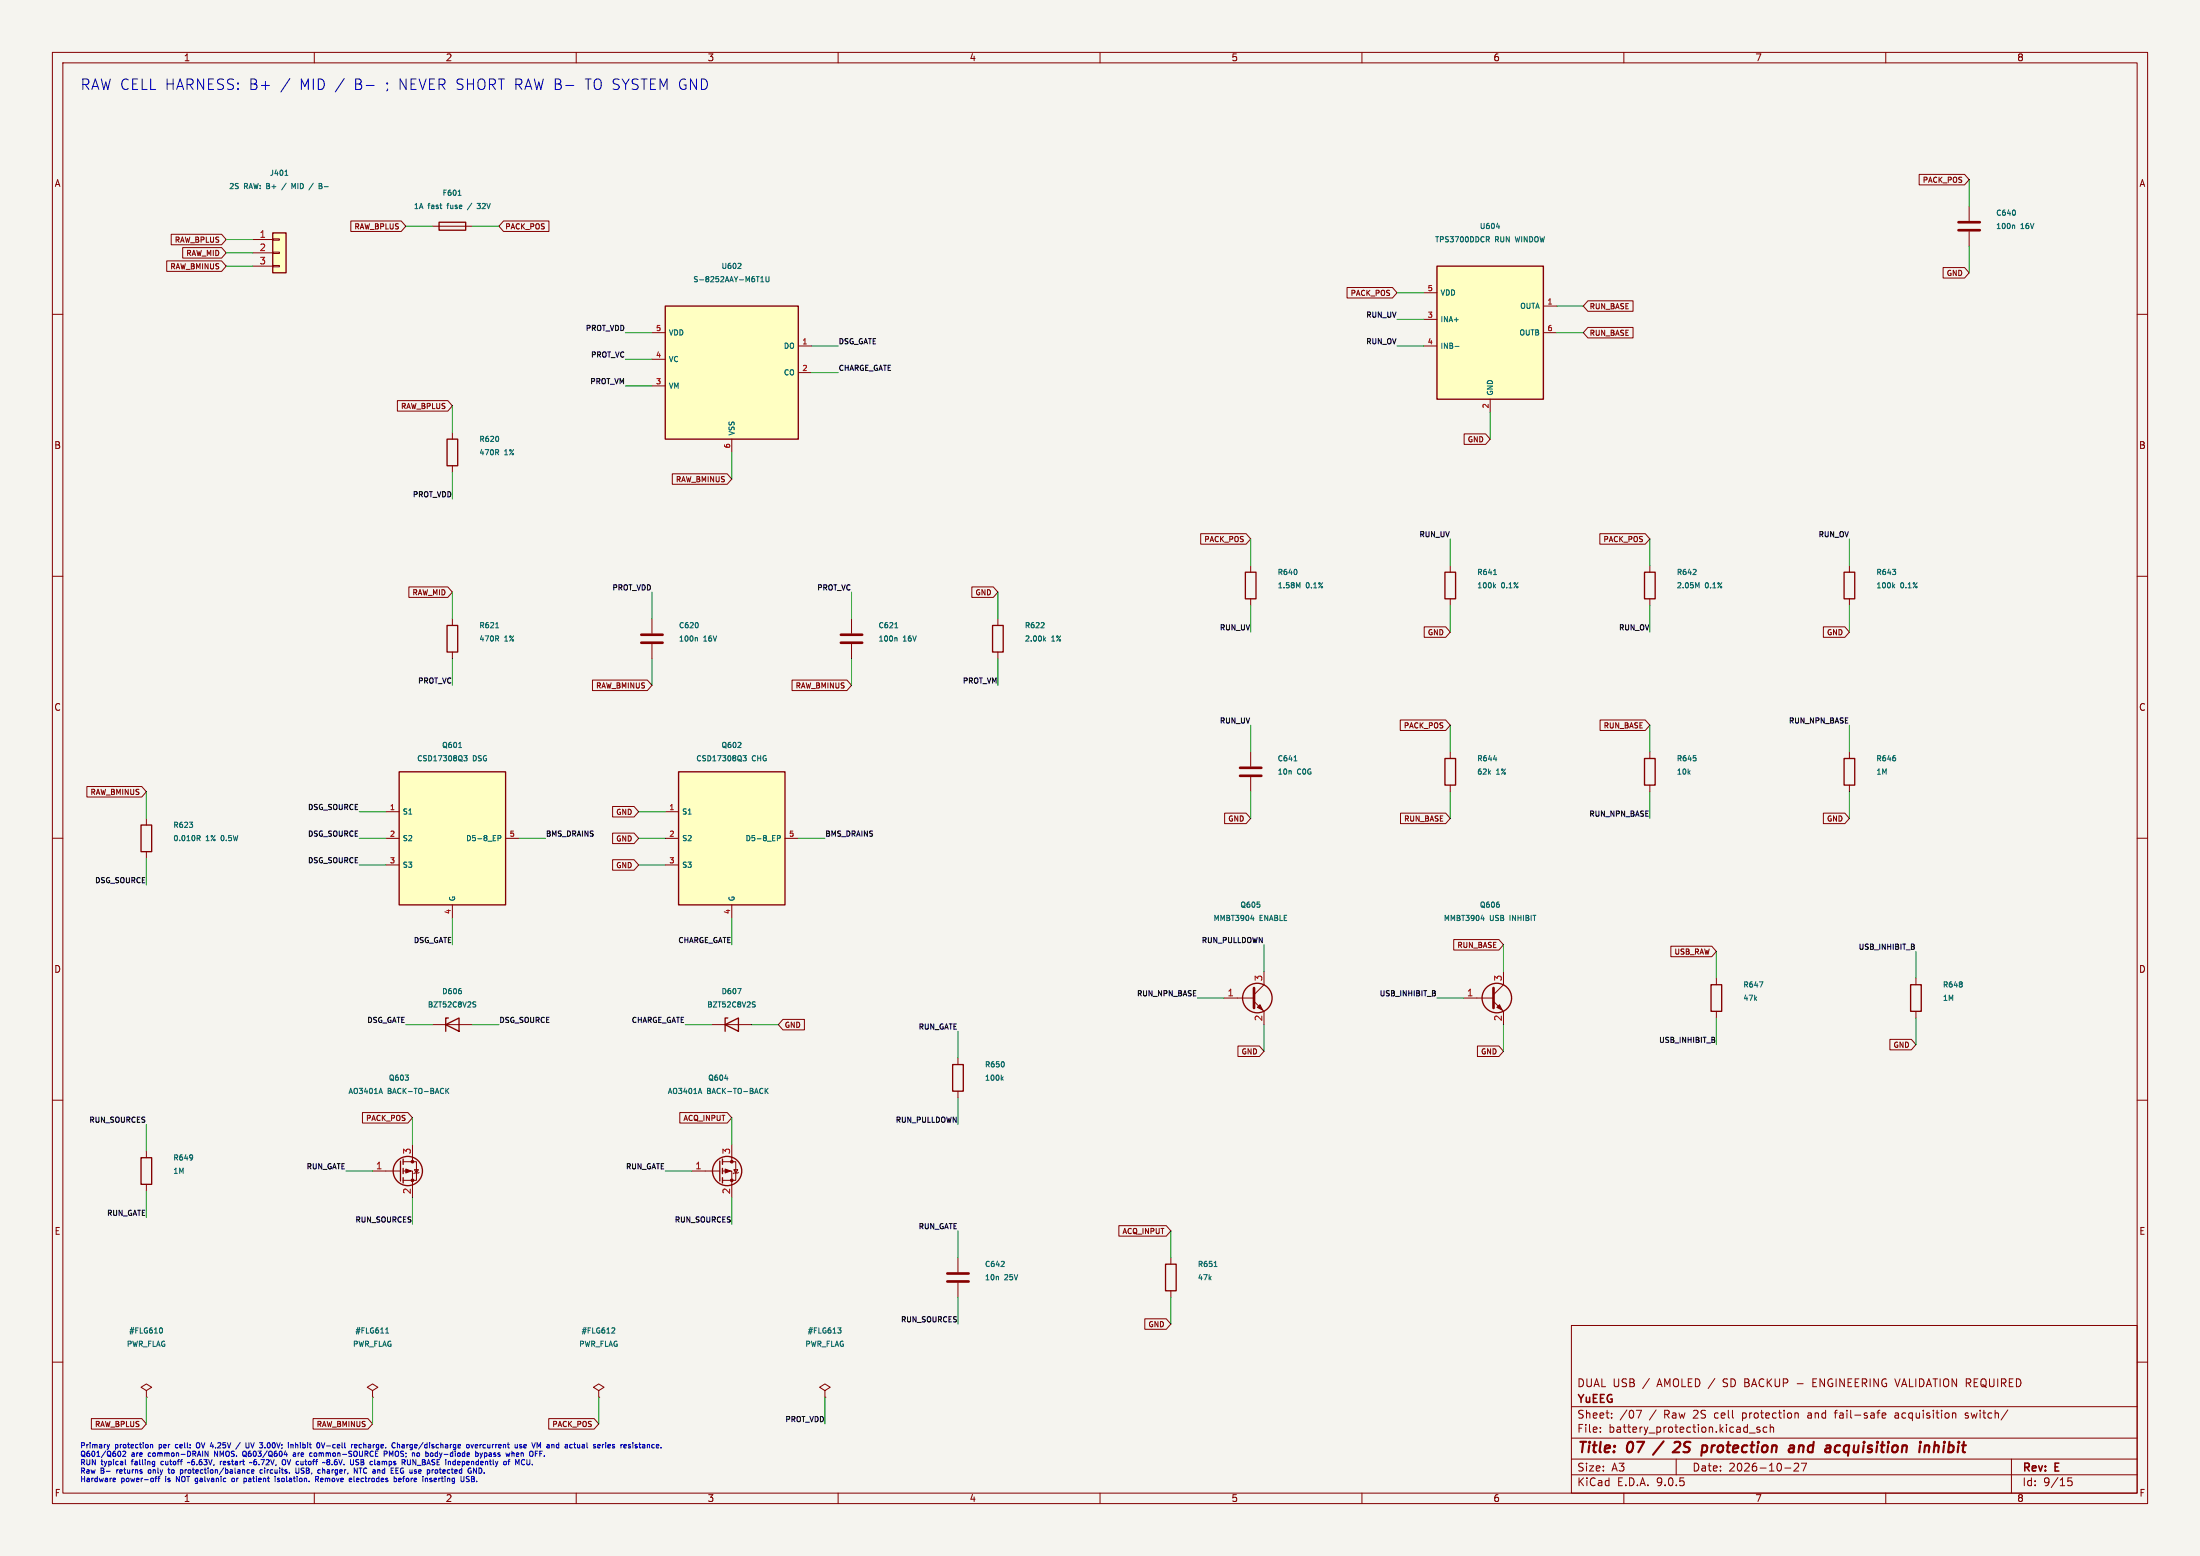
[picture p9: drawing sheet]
<svg xmlns="http://www.w3.org/2000/svg" width="420mm" height="297mm" viewBox="0 0 420 297" stroke-linecap="round" stroke-linejoin="round" font-family="sans-serif">
<path d="M0 0h420v297h-420z" fill="#f5f4ef" stroke="#f5f4ef" stroke-width=".19"/>
<g fill="none" stroke="#840000" stroke-width=".19">
<path d="M10 10h400v277h-400zM12 12h396v273h-396zM60 10v2M110 10v2M160 10v2M210 10v2M260 10v2M310 10v2M360 10v2M82.5 43.2h7.7M10 60h2M408 60h2"/>
<path d="M10 110h2M162.6 118.1v2.8M315 108v1.2M315 114.3v1.3M408 110h2M162.6 122.9v2.8M10 160h2M276.9 143.5v1.3M276.9 149.9v1.2M408 160h2M365.8 186.7v1.3M365.8 193v1.3"/>
<path d="M10 210h2M408 210h2M182.9 240v2.8M182.9 244.9v2.7M223.5 240v1.3M223.5 246.4v1.2M300 253h108v32h-108zM10 260h2M71.1 265.4l1-.6-1-.6-1 .6 1 .6v1.3M71.1 266.7h.1M114.3 265.4l1-.6-1-.6-1 .6 1 .6v1.3M114.3 266.7h.1"/>
<path d="M300 278.5h108M300 274.5h108M300 268.5h108M305.5 273.2v.2M305.5 272.5v.1M307.7 270.5v.2M307.7 269.8v.1M312.4 269.2h1l-.7 1.5M320 278.5v3M333.9 273.5h1.2M335.9 272.5l-.3-.1-.2 .2v.2l.5 .2v.3h-.5M337.3 272.5l-.4-.1-.3 .3 .1 .6h.6"/>
<path d="M337.9 272.5l.3-.1 .3 .1 .1 .9M337.9 271.9v1.5M342.5 279.4l.6-.1 .2 .1 .1 .3-1 1.1h1M342.9 269.7h.2l.2 .2v.8M343.1 264.1h1.1M343.9 279.3h1l-.7 1.5M345.2 270.2v.4M346.1 263.9h.5M346.8 263.2h-.7v1.5h.7M350.2 269.7h.5M350.6 269.2l-.2 .2v1.3M359.3 270.2l.7-.2-.1-.2-.4-.1-.2 .2 .1 .7h.5"/>
<path d="M362.2 269.7l-.4 .1M362.3 270.1h-.4a.29 .29 0 0 0-.2 .3 .29 .29 0 0 0 .2 .3h.4M373.2 269.7l.2 .2v.8M375.2 270.6h.5M375.7 269.8l-.3-.1-.2 .2v.2l.5 .2M384 278.5v6.5M408 260h2M60 285v2M110 285v2M160 285v2M210 285v2M260 285v2"/>
<path d="M300 281.5h108M310 285v2M340.7 280.2h1.2M360 285v2M395.5 282.1h-.7l-.1 .7 .2-.1h.5l.2 .2-.1 .5-.2 .2-.6-.2"/>
</g>
<g fill="none" stroke="#840000" stroke-width=".4">
<path d="M317.6 275.1l-2 2.6M320.4 275.2h-.4l-.3 .2M320.6 276.1l-1.3 1.1h1.3M325.6 275.9l.3 .4v.5l-.3 .3M341.9 275.9h.4l.2 .3-.1 1M342.4 277.1l-.7 .1M342.5 276.3l-.7 .1M343.5 275.9l-.2 1.3M344.1 275.9l-.6 .2M350.7 275.9l.6 .1M351.2 277.1l-.2 .1M368.3 276l-.1 1.2"/>
<path d="M369.3 276.1a.49 .49 0 0 1 .8 .1l-.1 1M369.4 275.2l-.3 2"/>
</g>
<g fill="none" stroke="#006464" stroke-width=".19">
<path d="M87.5 37.3h.5M90.1 38.8l-.9 1.3M91.1 38.8h.6l-.3 .4h.1M91.1 39.7l.4 .1M170.8 119.8h.6M323.2 109.7h.6M323.7 108.8v.3M324 111.9l.4-.7v1M171 121.7l.3 .2v.5M285.1 144.9h.6M374.5 187.5v.2M374.5 187.9v.4"/>
<path d="M73.6 254.5h.6M73.7 253.7l.2-.2v1M116.9 253.5h.4l.1 .2-.6 .8h.6M191.1 241.8h.6M191.7 240.8v.4M231.8 241.8h.6"/>
</g>
<path d="M160.5 121.2h4.1M160.5 122.7h4.1M180.8 243.1h4.1M180.8 244.6h4.1" fill="none" stroke="#840000" stroke-width=".51"/>
<path d="M83.8 42.4h5.1v1.5h-5.1zM313.9 109.2h2.1v5.1h-2.1zM275.8 144.8h2.1v5.1h-2.1zM364.7 188h2.1v5h-2.1zM222.5 241.3h2v5.1h-2z" fill="none" stroke="#840000" stroke-width=".25"/>
<path d="M52.1 44.5h2.5v7.6h-2.5z" fill="#ffffc2"/>
<path d="M52.1 44.5h2.5v7.6h-2.5z" fill="none" stroke="#840000" stroke-width=".25"/>
<path d="M48.3 45.7h3.8M48.3 48.3h3.8M48.3 50.8h3.8M52.1 45.6h1.2v.2h-1.2zM52.1 48.1h1.2v.3h-1.2zM52.1 50.7h1.2v.2h-1.2zM124.5 118.1v2.8M124.5 122.9v2.8" fill="none" stroke="#840000" stroke-width=".19"/>
<path d="M54.4 33.5h.6M54.6 32.6l.1-.1v1M54.6 35l-.8 1.3M56.1 35.7l-.4-.7v1M59.8 35l-.8 1.3M60.9 35l.5 .1v.2l-.2 .2M60.9 35.5h.3M61.2 35.5l.3 .2-.1 .2-.5 .1M61.9 35.6h.8M133.2 119v.6M132.9 121.7l.3 .2v.5" fill="none" stroke="#006464" stroke-width=".19"/>
<path d="M122.4 121.2h4.1M122.4 122.7h4.1" fill="none" stroke="#840000" stroke-width=".51"/>
<path d="M274.3 50.8h20.3v25.4h-20.3z" fill="#ffffc2"/>
<g fill="none" stroke="#840000" stroke-width=".25">
<path d="M274.3 50.8h20.3v25.4h-20.3zM189.5 119.4h2v5.1h-2zM237.7 109.2h2.1v5.1h-2.1zM275.8 109.2h2.1v5.1h-2.1zM352 109.2h2.1v5.1h-2.1zM313.9 144.8h2.1v5.1h-2.1zM138.4 195.6l2.6-1.3v2.6zM138.9 194.3h-.5v2.6M76.5 221.6v3.8M77 221.2v1M77 223v1M77 224.8v1"/>
<circle cx="77.9" cy="223.5" r="2.79"/>
</g>
<g fill="none" stroke="#840000" stroke-width=".19">
<path d="M271.8 55.9h2.5M294.6 58.4h2.6M271.8 61h2.5M271.8 66h2.5M284.5 76.2v2.5M294.6 63.5h2.6M190.5 118.1v1.3M238.8 108v1.2M238.8 114.3v1.3M276.9 108v1.2M276.9 114.3v1.3M353.1 108v1.2"/>
<path d="M353.1 114.3v1.3M190.5 124.5v1.2M315 143.5v1.3M315 149.9v1.2M135.9 195.6h7.6M78.7 218.4v3.3M71.1 223.5h5.4M77 221.7h2.5v3.6h-2.5M77 223.5h1.7v5.1M79.1 223.3h.8l-.4 .6zM80 223.8l-1 .2"/>
</g>
<g fill="none" stroke="#006464" stroke-width=".19">
<path d="M283.7 45.2h.4l.2 .2-.1 .3h-.5M284 45.7l.3 .5M285.7 43.3h.6M277.8 66.1h.7M198.7 119.8h.6M199.3 118.9v.4M247.5 108.9v.6M247.8 111.9l.4-.7v1M285.1 109.7h.6M285.2 111.8l.3 .4M285.5 111.5l-.4 .4M361.3 108.7h.6l-.3 .4"/>
<path d="M361.4 111.8l.3 .4M361.7 111.5l-.4 .4M361.8 109.2v.4M199.3 122l.3 .4M199.6 121.7l-.4 .4M323.7 144.7v.4M140.8 188.7h.7l-.4 1M143.8 191.7l.3 .1 .1 .2-.2 .2h-.3M143.8 191.2l.4 .1M72.4 208.4h.5M72.7 207.7l.3 1M85.1 207.7v1"/>
<path d="M85.2 208.2l.5 .5M85.7 207.7l-.6 .6"/>
</g>
<g fill="#840000" stroke="#840000" stroke-width=".19">
<path d="M77.5 223.1l1 .4-1 .4z"/>
<circle cx="78.7" cy="221.7" r=".25"/>
<circle cx="78.7" cy="225.3" r=".25"/>
</g>
<path d="M129.5 147.3h20.4v25.4h-20.4z" fill="#ffffc2"/>
<g fill="none" stroke="#840000" stroke-width=".25">
<path d="M26.9 157.5h2.1v5.1h-2.1zM129.5 147.3h20.4v25.4h-20.4zM85.1 195.6l2.5-1.3v2.6zM85.6 194.3h-.5v2.6"/>
<circle cx="240" cy="190.5" r="2.82"/>
</g>
<g fill="none" stroke="#840000" stroke-width=".19">
<path d="M27.9 156.2v1.3M127 154.9h2.5M238.8 143.5v2.8M238.8 148.3v2.8M27.9 162.6v1.2M127 160h2.5M127 165.1h2.5M139.7 172.7v2.6M149.9 160h2.5M82.5 195.6h7.7M233.7 190.5h5.7M239.4 191.1l1.9 1.9v2.6"/>
<path d="M241.3 185.4v2.6l-1.9 1.9M157.5 265.4l1-.6-1-.6-1 .6 1 .6v1.3M157.5 266.7h.1"/>
</g>
<g fill="none" stroke="#006464" stroke-width=".19">
<path d="M36.2 156.9h.6l-.4 .4M36.7 157.4v.4M37.6 159.5h.4l.2 .2-.1 .3h-.5M37.9 160l.3 .5M140.8 142.7h.7M141.4 141.8v.3M141.8 144.2h.7l-.4 .4 .3 .1v.4l-.5 .1M148.4 160h.5v-.4l-.5-.1v1M247 145.2h.6M238.8 175.4h.6M239.3 175v.7M240.5 172.7v.4"/>
<path d="M88.1 189.2v.4M90.5 191.7l.2 .1 .1 .2-.2 .2h-.2M90.5 191.2l.3 .1M159.9 253.5h.7l-.4 .3 .3 .1 .1 .4-.2 .2h-.3"/>
</g>
<path d="M236.7 146.6h4.1M236.7 148.1h4.1M239.4 188.6v3.8" fill="none" stroke="#840000" stroke-width=".51"/>
<path d="M240 192.3l.5-.5 .5 1z" fill="#840000" stroke="#840000" stroke-width=".19"/>
<path d="M127 58.4h25.4v25.4h-25.4z" fill="#ffffc2"/>
<path d="M127 58.4h25.4v25.4h-25.4z" fill="none" stroke="#840000" stroke-width=".25"/>
<path d="M124.5 63.5h2.5M124.5 68.6h2.5M124.5 73.7h2.5M152.4 66h2.5M152.4 71.1h2.5M139.7 83.8v2.6M27.9 265.4l1.1-.6-1.1-.6-1 .6 1 .6v1.3M27.9 266.7h.1" fill="none" stroke="#840000" stroke-width=".19"/>
<path d="M141.4 50.3v.4l-.6 .6h.7M144.4 52.8h.5M145.2 53.8h.6M145.2 53.1l.3-.3v1M146.2 52.8v.8l.2 .2 .4-.2v-.8M30.8 253.5a.63 .63 0 0 1 0 1" fill="none" stroke="#006464" stroke-width=".19"/>
<path d="M76.2 147.3h20.3v25.4h-20.3z" fill="#ffffc2"/>
<g fill="none" stroke="#840000" stroke-width=".25">
<path d="M85.3 83.8h2.1v5.1h-2.1zM85.3 119.4h2.1v5.1h-2.1zM76.2 147.3h20.3v25.4h-20.3zM352 144.8h2.1v5.1h-2.1zM326.6 188h2.1v5h-2.1zM181.9 203.2h2v5.1h-2zM26.9 221h2.1v5.1h-2.1zM137.4 221.6v3.8M137.9 221.2v1M137.9 223v1M137.9 224.8v1"/>
<circle cx="285.7" cy="190.5" r="2.82"/>
<circle cx="138.8" cy="223.5" r="2.79"/>
</g>
<g fill="none" stroke="#840000" stroke-width=".19">
<path d="M366.4 33.3h8.6l.9 1-.9 1h-8.6zM375.9 39.4v2.8M31.8 49.8h10.5l.9 1-.9 1h-10.5zM32.7 44.7h9.6l.9 1-.9 1h-9.6zM34.9 47.3h7.4l.9 1-.9 1h-7.4zM67 42.2h9.6l.9 1-.9 1h-9.6zM96.1 42.2h8.7v2h-8.7l-.9-1zM257.2 54.9h8.6l.9 1-.9 1h-8.6zM303.1 57.4h8.7v2h-8.7l-.8-1zM370.9 51.1h4.1l.9 1-.9 1h-4.1zM375.9 44.2v2.8M75.9 76.5h9.6l.9 1-.9 1h-9.6z"/>
<path d="M303.1 62.5h8.7v2h-8.7l-.8-1zM86.4 82.6v1.2M86.4 88.9v1.3M128.3 90.4h10.5l.9 1-.9 1h-10.5zM279.5 82.8h4.1l.9 1-.9 1h-4.1zM78.1 112h7.4l.9 1-.9 1h-7.4zM86.4 118.1v1.3M185.5 112h4.1l.9 1-.9 1h-4.1zM229.2 101.9h8.7l.9 1-.9 1h-8.7zM271.9 119.6h4.1l.9 1.1-.9 1h-4.1zM305.4 101.9h8.7l.9 1-.9 1h-8.7zM348.1 119.6h4.1l.9 1.1-.9 1h-4.1z"/>
<path d="M86.4 124.5v1.2M113.1 129.8h10.5l.9 1-.9 1h-10.5zM151.2 129.8h10.5l.9 1-.9 1h-10.5zM267.3 137.4h8.7l.9 1-.9 1h-8.7zM305.5 137.4h8.6l.9 1-.9 1h-8.6zM16.6 150.1h10.5l.8 1-.8 1h-10.5zM73.7 154.9h2.5M116.9 159h4.1l.9 1-.9 1h-4.1zM116.9 153.9h4.1l.9 1-.9 1h-4.1zM233.8 155.2h4.1l.9 1-.9 1h-4.1zM267.4 155.2h8.6l.9 1-.9 1h-8.6zM348.1 155.2h4.1l.9 1-.9 1h-4.1z"/>
<path d="M353.1 143.5v1.3M353.1 149.9v1.2M73.7 160h2.5M73.7 165.1h2.5M86.4 172.7v2.6M96.5 160h2.6M116.9 164.1h4.1l.9 1-.9 1h-4.1zM277.5 179.3h8.6l.9 1-.9 1h-8.6zM149.5 194.6h4.1v2h-4.1l-.9-1zM236.3 199.7h4.1l.9 1-.9 1h-4.1zM279.4 190.5h5.7M282 199.7h4.1l.9 1-.9 1h-4.1z"/>
<path d="M285.1 191.1l1.9 1.9v2.6M287 185.4v2.6l-1.9 1.9M319 180.6h7.8l.9 1-.9 1h-7.8zM327.7 186.7v1.3M327.7 193v1.3M360.8 198.4h4.1l.9 1-.9 1h-4.1zM27.9 219.7v1.3M69.2 212.4h8.7l.8 1-.8 1h-8.7zM129.8 212.4h9l.9 1-.9 1h-9zM139.7 218.4v3.3M182.9 201.9v1.3M182.9 208.3v1.3"/>
<path d="M27.9 226.1v1.2M132.1 223.5h5.3M137.9 221.7h2.6v3.6h-2.6M137.9 223.5h1.8v5.1M140.1 223.3h.7l-.3 .6zM141 223.8l-1 .2M213.6 233.9h9l.9 1-.9 1.1h-9zM218.5 251.7h4.1l.9 1-.9 1h-4.1zM17.4 270.8h9.7l.8 1-.8 1h-9.7zM59.8 270.8h10.4l.9 1-.9 1h-10.4zM104.8 270.8h8.6l.9 1-.9 1h-8.6z"/>
</g>
<g fill="none" stroke="#006464" stroke-width=".19">
<path d="M384.3 43l.3 .1v.5M384.7 40.3v.6M94.9 86.3l.3 .5M95.1 83.5v.6M95.1 85.9v.3M94.6 119.8h.6M94.9 121.9l.3 .5M95.1 121.5v.3M87.6 142.7h.5M88.6 144.2h.6l-.4 .4 .3 .1v.4l-.5 .1M95.1 160h.4l.1-.4-.5-.1v1M361.8 144.7v.4"/>
<path d="M282.7 175.4h.7M283.2 175v.7M286.2 172.7v.4M335.9 187.4h.6l-.4 1M133.4 208.4h.5M133.6 207.7l.4 1M138.4 205.9h.6M146.1 207.7v1M146.2 208.2l.4 .5M146.6 207.7l-.5 .6M191.2 205.8l.3 .4M191.5 205.5l-.4 .4"/>
<path d="M191.7 202.8v.7M36.7 220.5v.7M36.8 220.9l-.1 .1"/>
</g>
<g fill="#840000" stroke="#840000" stroke-width=".19">
<path d="M138.4 223.1l1 .4-1 .4z"/>
<path d="M285.7 192.3l.6-.5 .5 1z"/>
<circle cx="139.7" cy="221.7" r=".25"/>
<circle cx="139.7" cy="225.3" r=".25"/>
</g>
<path d="M373.9 42.4h4.1M373.9 43.9h4.1M285.1 188.6v3.8" fill="none" stroke="#840000" stroke-width=".51"/>
<path d="M273.9 189.6v.4M273.9 189.2v.3M327.3 198.5v.4M327.3 198.1v.3M365.4 180.7v.5M365.4 180.3v.3" fill="none" stroke="#0f0f0f" stroke-width=".19"/>
<g fill="none" stroke="#009600" stroke-width=".19">
<path d="M375.9 34.3v5.1M43.2 45.7h5.1M43.2 48.3h5.1M43.2 50.8h5.1M77.5 43.2h5M90.2 43.2h5M266.7 55.9h5.1M297.2 58.4h5.1M375.9 47v5.1M86.4 77.5v5.1M119.4 63.5h5.1M119.4 73.7h5.1"/>
<path d="M119.4 68.6h5.1M154.9 66h5.1M154.9 71.1h5.1M266.7 66h5.1M266.7 61h5.1M284.5 78.7v5.1M297.2 63.5h5.1M86.4 90.2v5.1M139.7 86.4v5M86.4 113v5.1M124.5 113v5.1M162.6 113v5.1"/>
<path d="M190.5 113v5.1M238.8 102.9v5.1M238.8 115.6v5.1M276.9 102.9v5.1M276.9 115.6v5.1M315 102.9v5.1M315 115.6v5.1M353.1 102.9v5.1M353.1 115.6v5.1M86.4 125.7v5.1M124.5 125.7v5.1M162.6 125.7v5.1"/>
<path d="M190.5 125.7v5.1M238.8 138.4v5.1M276.9 138.4v5.1M315 138.4v5.1M353.1 138.4v5.1M27.9 151.1v5.1M68.6 154.9h5.1M121.9 154.9h5.1M238.8 151.1v5.1M276.9 151.1v5.1M315 151.1v5.1M353.1 151.1v5.1"/>
<path d="M27.9 163.8v5.1M68.6 160h5.1M68.6 165.1h5.1M86.4 175.3v5M99.1 160h5M121.9 160h5.1M121.9 165.1h5.1M139.7 175.3v5M152.4 160h5.1M77.5 195.6h5M90.2 195.6h5M130.8 195.6h5.1"/>
<path d="M143.5 195.6h5.1M182.9 196.9v5M228.6 190.5h5.1M241.3 180.3v5.1M241.3 195.6v5.1M274.3 190.5h5.1M287 180.3v5.1M287 195.6v5.1M327.7 181.6v5.1M327.7 194.3v5.1M365.8 181.6v5.1M365.8 194.3v5.1"/>
<path d="M27.9 214.6v5.1M78.7 213.4v5M139.7 213.4v5M182.9 209.6v5M27.9 227.3v5.1M66 223.5h5.1M78.7 228.6v5.1M127 223.5h5.1M139.7 228.6v5.1M182.9 234.9v5.1M223.5 234.9v5.1M182.9 247.6v5.1"/>
<path d="M223.5 247.6v5.1M27.9 266.7v5.1M71.1 266.7v5.1M114.3 266.7v5.1M157.5 266.7v5.1"/>
</g>
<g fill="none" stroke="#0000c2" stroke-width=".19">
<path d="M69.9 16.3h1.5M20.4 275.7l.3 .7M20.7 276.4l-.3 .3M20.9 275.7l-.2 .7M23.1 277.4l-.1 .4-.2 .2M23.9 278.6v.9l.2 .1M24 277.4l-.6 .6h.6M28.7 275.7v.7M28.7 275.8h.4v.6M29.2 278.9l.3 .1M29.5 278.9v.8l-.2 .2M29.5 279.6h-.3"/>
<path d="M30.8 279v.6M33.6 275.8v.5M36.2 279.1l-.4 .1M37.9 275.4h-.3l-.1 .3v.5l.4 .2M39.7 277v1l-.6-1v1M41 278v-1l.5 1M42.1 278.9v.7M42.3 278.9l-.2 .2M45.9 275.3l-.9 1.3M46.4 277.1v.7l.4 .2M46.5 277.8h.2M47.5 275.4v.8l-.4 .2"/>
<path d="M47.9 275.4l.3 1M48.1 279.1l-.5 .1M48.5 278.8l-.1 .6 .2 .2M48.6 279l-.2 .2M54.2 277.7h.7M54.5 278.9v.6l-.4 .1M54.7 277.3v.7M54.8 278.6l.3 1M55.7 275.7l.3 .2v.5M56 277.4h.4v.6M56.4 275.4v1M56.4 277.6l-.4 .2 .1 .2 .3-.1"/>
<path d="M56.7 275.7l-.3 .1M59.3 277.3l.3 .1M59.6 277.9l-.3 .1M61.3 275.4l.4 1 .3-1M62.4 278.8l.2 .2M62.6 279l-.2 .2 .2 .4 .4-.2-.2-.4M62.6 279h.2M63 278.8l-.2 .2M67.7 276h.4v-.2l-.3-.1-.1 .2v.4h.4M68.1 279.1l.3 .1 .1 .2-.2 .2h-.2M69 275.8l-.3-.1-.2 .2 .1 .4h.4M72.4 279l.1 .6"/>
<path d="M72.5 279.6h-.1M72.5 279.2h-.1M73.3 277v1M74.7 277.7l-.4-.7v1M75.9 275.8h.3l.1 .6M75.9 275.4v1M76.8 275.8l.3-.1 .1 .2M77.2 276l-.5 .1 .2 .3 .3-.1M78.3 278.6v.8l-.3 .2M78.8 279.6v-1l.6 1M79.6 277.9h.5M81.3 277v1"/>
<path d="M82.7 277.5l-.1 .4-.3 .1M87.4 279.6h.4M87.8 279.2l-.5 .1M89.1 275.8h.4v.5h-.4zM89.9 275.7l.2 .7 .3-.7M90.7 276h.5l-.1-.2-.2-.1-.2 .2 .1 .4h.3M90.8 277.4l.3-.1 .2 .2-.1 .4h-.4M90.8 277v1M91.6 275.7v.7M91.6 277.3l.3 .7M91.7 275.8l-.1 .1M91.9 278l-.3 .3"/>
<path d="M92.1 277.3l-.2 .7M92.5 277.9l.3 .1M92.5 277.3v1M92.8 277.3l-.3 .1M97.9 277.3l.2 .2v.5M98.7 277.3l-.1 .2v.3l.1 .2M99.1 277.6l-.5 .1M99.1 278.6l-.3 .7-.4-.7v1M99.6 276.1v.2M100 276h.5l-.1-.2-.3-.1-.1 .2 .1 .4h.3M101.1 278.6v1M101.5 275.4l.4 1 .3-1"/>
<path d="M101.6 279.5v.1M102.5 276.4v-1l.4 .7 .3-.7v1M103.1 277.5h.3M103.1 277v1M104.4 275.8h.4M104.8 276l-.4 .1v.2l.4 .1M111.1 275.8h.4M111.6 276l-.5 .1 .1 .3 .4-.1M116.1 275.9l.1-.2 .3 .2-.4 .1M116.1 276.2l.1 .2 .3-.1M116.9 276.3l.3 .1M117.2 275.7l-.3 .2 .3 .1"/>
<path d="M122 275.7h.3M122.1 275.4v.8l.2 .2M122.8 275.7l-.1 .1M122.8 276l-.2 .1 .2 .3M20.3 280.8h.8M21.6 282.8h.4M21.6 282.2h.3l.2 .2-.5 .1M28.3 280.7v.4M29.7 282v.8M30.3 282v.8M32.1 280.5h.3M32.2 280.2v.9l.2 .1"/>
<path d="M33.7 282.8v-1l.5 1M34.4 280.6l.3-.1 .2 .2-.1 .5h-.4M44.2 282.3v.3l.2 .2 .3-.1 .1-.4M47.1 282.3l-.1 .5M47.1 281l.2 .2h.3M47.6 280.6l-.3-.1-.2 .2M48 280.9l.5-.1-.1-.2-.3-.1-.1 .2 .1 .5h.3M49.7 280.6v.5l.4 .1M52.5 282.2v.6M53.3 282.2h-.2l-.1 .1v.1l.3 .1v.3h-.3M56.5 280.2v.8l.2 .2 .4-.2v-.8M57.5 281.2h.1"/>
<path d="M57.5 280.5l.1 .1M60.2 281.8v1M60.5 282.3l.3 .5M60.7 282.3h-.5M61.2 282.3v.5h.4M61.5 282.2h.1M61.6 280.6h.4v.6M61.6 280.2v1M61.7 282.4l-.5 .1M67.6 282.7l.1 .1M67.6 280.2l.6 1v-1M68.4 282.2l-.3 .1v.5h.3"/>
<path d="M68.5 280.2h.6M68.5 282.4l-.4 .1M68.8 280.2v1M75.5 282.2l.2 .1v.3l-.2 .2M76.1 282.5l.5-.1-.1-.2h-.3l-.1 .1v.5h.4M76.4 280.8l.2 .4h.3M76.9 282.2h.3M77 282v.8M82.4 282.2h-.2l-.1 .1v.1l.3 .1v.3h-.3M84 280.2v.9l.2 .1M89.5 282.4v.4h-.5M90 281.8v1h.4"/>
<path d="M90.4 280.2l.6 1v-1M91.4 280.2v1h.4l.2-.4"/>
</g>
<g font-size="2.8" fill="#0000c2">
<text x="15.2" y="17.4">RAW CELL HARNESS: B+</text>
<text x="53.6" y="17.4">/</text>
<text x="57.2" y="17.4">MID /</text>
<text x="67.7" y="17.4">B-</text>
<text x="73.8" y="17.4">; NEVER SHORT RAW B-</text>
<text x="112.2" y="17.4">TO SYSTEM GND</text>
</g>
<g font-size="2.8" fill="#840000">
<text x="301" y="277.9">Title:</text>
<text x="310.6" y="277.9">07</text>
<text x="321.2" y="277.9">2S</text>
<text x="327.3" y="277.9">protection</text>
<text x="344.8" y="277.9">and</text>
<text x="352.6" y="277.9">acquisition</text>
<text x="371.3" y="277.9">inhibit</text>
</g>
<g font-size="2.1" fill="#840000">
<text x="301" y="268.2">YuEEG</text>
<text x="301" y="265">DUAL USB</text>
<text x="313.7" y="265">/</text>
<text x="316.5" y="265">AMOLED /</text>
<text x="329.3" y="265">SD BACKUP</text>
<text x="346.9" y="265">ENGINEERING VALIDATION REQUIRED</text>
<text x="301" y="273.7">File:</text>
<text x="301" y="271">Sheet:</text>
<text x="307.1" y="273.7">battery_protection.kicad_sch</text>
<text x="309.2" y="271">/07</text>
<text x="314.9" y="271">/</text>
<text x="317.8" y="271">Raw</text>
<text x="323.5" y="271">2S</text>
<text x="327.7" y="271">cell</text>
<text x="333.1" y="271">protection</text>
<text x="345.8" y="271">and</text>
<text x="351.2" y="271">fail-safe</text>
<text x="362.8" y="271">acquisition</text>
<text x="376.3" y="271">switch/</text>
<text x="301" y="281.1">Size:</text>
<text x="307.6" y="281.1">A3</text>
<text x="323" y="281.1">Date:</text>
<text x="330" y="281.1">2026-10-27</text>
<text x="386" y="281.3">Rev:</text>
<text x="392.4" y="281.3">E</text>
<text x="301" y="283.9">KiCad</text>
<text x="308.7" y="283.9">E.D.A.</text>
<text x="316.3" y="283.9">9.0.5</text>
<text x="386" y="283.9">Id:</text>
<text x="390.1" y="283.9">9/15</text>
</g>
<g font-size="1.8" fill="#840000">
<text x="35" y="11.9">1</text>
<text x="85" y="11.9">2</text>
<text x="135" y="11.9">3</text>
<text x="185" y="11.9">4</text>
<text x="235" y="11.9">5</text>
<text x="285" y="11.9">6</text>
<text x="335" y="11.9">7</text>
<text x="385" y="11.9">8</text>
<text x="10.3" y="35.9">A</text>
<text x="408.3" y="35.9">A</text>
<text x="10.3" y="85.9">B</text>
<text x="408.2" y="85.9">B</text>
<text x="10.3" y="135.9">C</text>
<text x="408.2" y="135.9">C</text>
<text x="10.3" y="185.9">D</text>
<text x="408.2" y="185.9">D</text>
<text x="10.3" y="235.9">E</text>
<text x="408.3" y="235.9">E</text>
<text x="10.3" y="285.9">F</text>
<text x="35" y="286.9">1</text>
<text x="85" y="286.9">2</text>
<text x="135" y="286.9">3</text>
<text x="185" y="286.9">4</text>
<text x="235" y="286.9">5</text>
<text x="285" y="286.9">6</text>
<text x="335" y="286.9">7</text>
<text x="385" y="286.9">8</text>
<text x="408.3" y="285.9">F</text>
</g>
<g font-size="1.8" fill="#a90000">
<text x="49.5" y="45.5">1</text>
<text x="49.5" y="48">2</text>
<text x="49.5" y="50.5">3</text>
<text x="234.2" y="190.2">1</text>
<text x="241" y="187.4" transform="rotate(-90 241 187.4)">3</text>
<text x="280" y="190.2">1</text>
<text x="286.8" y="187.4" transform="rotate(-90 286.8 187.4)">3</text>
<text x="241" y="195" transform="rotate(-90 241 195)">2</text>
<text x="286.8" y="195" transform="rotate(-90 286.8 195)">2</text>
<text x="78.5" y="220.4" transform="rotate(-90 78.5 220.4)">3</text>
<text x="139.4" y="220.4" transform="rotate(-90 139.4 220.4)">3</text>
<text x="71.7" y="223.3">1</text>
<text x="132.6" y="223.3">1</text>
<text x="78.5" y="228" transform="rotate(-90 78.5 228)">2</text>
<text x="139.4" y="228" transform="rotate(-90 139.4 228)">2</text>
</g>
<g font-size="1.4" fill="#006464">
<text x="51.4" y="33.7">J401</text>
<text x="43.6" y="36.3">2S</text>
<text x="46.6" y="36.3">RAW: B+</text>
<text x="56.4" y="36.3">MID</text>
<text x="60" y="36.3">/</text>
<text x="78.9" y="40.1">1A</text>
<text x="81.7" y="40.1">fast</text>
<text x="84.4" y="37.6">F601</text>
<text x="85.6" y="40.1">fuse</text>
<text x="91.8" y="40.1">32V</text>
<text x="381" y="41.4">C640</text>
<text x="273.9" y="46.4">TPS3700DDCR</text>
<text x="282.4" y="43.9">U604</text>
<text x="285.4" y="46.4">RUN</text>
<text x="289.5" y="46.4">WINDOW</text>
<text x="381" y="43.9">100n</text>
<text x="385.7" y="43.9">16V</text>
<text x="137.6" y="51.5">U602</text>
<text x="132.2" y="54.1">S-8252AAY-M6T1U</text>
<text x="274.9" y="56.6">VDD</text>
<text x="290.1" y="59.1">OUTA</text>
<text x="127.6" y="64.2">VDD</text>
<text x="274.9" y="61.7">INA+</text>
<text x="289.9" y="64.2">OUTB</text>
<text x="127.6" y="69.3">VC</text>
<text x="149.5" y="66.8">DO</text>
<text x="149.5" y="71.8">CO</text>
<text x="274.9" y="66.8">INB-</text>
<text x="127.6" y="74.4">VM</text>
<text x="285.2" y="75.6" transform="rotate(-90 285.2 75.6)">GND</text>
<text x="140.4" y="83.2" transform="rotate(-90 140.4 83.2)">VSS</text>
<text x="91.4" y="84.5">R620</text>
<text x="91.4" y="87.1">470R</text>
<text x="96.3" y="87.1">1%</text>
<text x="243.8" y="112.5">1.58M</text>
<text x="243.8" y="109.9">R640</text>
<text x="249.3" y="112.5">0.1%</text>
<text x="281.9" y="112.5">100k</text>
<text x="281.9" y="109.9">R641</text>
<text x="286.6" y="112.5">0.1%</text>
<text x="320" y="112.5">2.05M</text>
<text x="320" y="109.9">R642</text>
<text x="325.5" y="112.5">0.1%</text>
<text x="358.1" y="112.5">100k</text>
<text x="358.1" y="109.9">R643</text>
<text x="362.8" y="112.5">0.1%</text>
<text x="91.4" y="120.1">R621</text>
<text x="91.4" y="122.6">470R</text>
<text x="96.3" y="122.6">1%</text>
<text x="129.5" y="120.1">C620</text>
<text x="129.5" y="122.6">100n</text>
<text x="134.3" y="122.6">16V</text>
<text x="167.6" y="120.1">C621</text>
<text x="167.6" y="122.6">100n</text>
<text x="172.4" y="122.6">16V</text>
<text x="195.5" y="122.6">2.00k</text>
<text x="195.5" y="120.1">R622</text>
<text x="200.7" y="122.6">1%</text>
<text x="84.3" y="143">Q601</text>
<text x="137.6" y="143">Q602</text>
<text x="79.5" y="145.5">CSD17308Q3</text>
<text x="90.3" y="145.5">DSG</text>
<text x="132.8" y="145.5">CSD17308Q3</text>
<text x="143.5" y="145.5">CHG</text>
<text x="243.8" y="148">10n</text>
<text x="243.8" y="145.5">C641</text>
<text x="247.6" y="148">C0G</text>
<text x="281.9" y="148">62k</text>
<text x="281.9" y="145.5">R644</text>
<text x="285.6" y="148">1%</text>
<text x="320" y="148">10k</text>
<text x="320" y="145.5">R645</text>
<text x="358.1" y="148">1M</text>
<text x="358.1" y="145.5">R646</text>
<text x="76.8" y="155.7">S1</text>
<text x="130.1" y="155.7">S1</text>
<text x="33" y="158.2">R623</text>
<text x="33" y="160.7">0.010R</text>
<text x="39.3" y="160.7">1%</text>
<text x="42.4" y="160.7">0.5W</text>
<text x="76.8" y="160.7">S2</text>
<text x="88.9" y="160.7">D5-8_EP</text>
<text x="130.1" y="160.7">S2</text>
<text x="142.2" y="160.7">D5-8_EP</text>
<text x="76.8" y="165.8">S3</text>
<text x="130.1" y="165.8">S3</text>
<text x="87.1" y="172.1" transform="rotate(-90 87.1 172.1)">G</text>
<text x="140.4" y="172.1" transform="rotate(-90 140.4 172.1)">G</text>
<text x="236.7" y="173.4">Q605</text>
<text x="282.4" y="173.4">Q606</text>
<text x="231.6" y="176">MMBT3904</text>
<text x="240.4" y="176">ENABLE</text>
<text x="275.5" y="176">MMBT3904</text>
<text x="284.4" y="176">USB</text>
<text x="288.4" y="176">INHIBIT</text>
<text x="84.3" y="190">D606</text>
<text x="137.6" y="190">D607</text>
<text x="332.7" y="191.2">47k</text>
<text x="332.7" y="188.7">R647</text>
<text x="370.8" y="191.2">1M</text>
<text x="370.8" y="188.7">R648</text>
<text x="81.6" y="192.5">BZT52C8V2S</text>
<text x="134.9" y="192.5">BZT52C8V2S</text>
<text x="187.9" y="203.9">R650</text>
<text x="66.4" y="209">AO3401A</text>
<text x="74" y="209">BACK-TO-BACK</text>
<text x="74.1" y="206.5">Q603</text>
<text x="127.4" y="209">AO3401A</text>
<text x="135" y="209">BACK-TO-BACK</text>
<text x="135.1" y="206.5">Q604</text>
<text x="187.9" y="206.5">100k</text>
<text x="33" y="221.7">R649</text>
<text x="33" y="224.2">1M</text>
<text x="187.9" y="242">C642</text>
<text x="187.9" y="244.6">10n</text>
<text x="191.7" y="244.6">25V</text>
<text x="228.6" y="244.6">47k</text>
<text x="228.6" y="242">R651</text>
<text x="24.1" y="257.3">PWR_FLAG</text>
<text x="24.5" y="254.7">#FLG610</text>
<text x="67.3" y="257.3">PWR_FLAG</text>
<text x="67.7" y="254.7">#FLG611</text>
<text x="110.5" y="257.3">PWR_FLAG</text>
<text x="110.9" y="254.7">#FLG612</text>
<text x="153.6" y="257.3">PWR_FLAG</text>
<text x="154.1" y="254.7">#FLG613</text>
</g>
<g font-size="1.4" fill="#840000">
<text x="366.9" y="35.1">PACK_POS</text>
<text x="33.2" y="46.5">RAW_BPLUS</text>
<text x="67.5" y="44">RAW_BPLUS</text>
<text x="96.4" y="44">PACK_POS</text>
<text x="32.4" y="51.6">RAW_BMINUS</text>
<text x="35.4" y="49.1">RAW_MID</text>
<text x="371.5" y="52.9">GND</text>
<text x="257.7" y="56.7">PACK_POS</text>
<text x="303.4" y="59.2">RUN_BASE</text>
<text x="303.4" y="64.3">RUN_BASE</text>
<text x="76.4" y="78.3">RAW_BPLUS</text>
<text x="280.1" y="84.6">GND</text>
<text x="128.9" y="92.2">RAW_BMINUS</text>
<text x="229.8" y="103.7">PACK_POS</text>
<text x="306" y="103.7">PACK_POS</text>
<text x="78.6" y="113.8">RAW_MID</text>
<text x="186.1" y="113.8">GND</text>
<text x="272.4" y="121.5">GND</text>
<text x="348.6" y="121.5">GND</text>
<text x="113.6" y="131.6">RAW_BMINUS</text>
<text x="151.7" y="131.6">RAW_BMINUS</text>
<text x="267.9" y="139.2">PACK_POS</text>
<text x="306" y="139.2">RUN_BASE</text>
<text x="17.1" y="151.9">RAW_BMINUS</text>
<text x="117.5" y="155.7">GND</text>
<text x="117.5" y="160.8">GND</text>
<text x="234.3" y="157">GND</text>
<text x="267.9" y="157">RUN_BASE</text>
<text x="348.6" y="157">GND</text>
<text x="117.5" y="165.9">GND</text>
<text x="278.1" y="181.1">RUN_BASE</text>
<text x="319.5" y="182.4">USB_RAW</text>
<text x="149.7" y="196.4">GND</text>
<text x="236.9" y="201.5">GND</text>
<text x="282.6" y="201.5">GND</text>
<text x="361.3" y="200.2">GND</text>
<text x="69.7" y="214.2">PACK_POS</text>
<text x="130.3" y="214.2">ACQ_INPUT</text>
<text x="214.1" y="235.7">ACQ_INPUT</text>
<text x="219.1" y="253.5">GND</text>
<text x="18" y="272.6">RAW_BPLUS</text>
<text x="60.3" y="272.6">RAW_BMINUS</text>
<text x="105.3" y="272.6">PACK_POS</text>
</g>
<g font-size="1.4" fill="#a90000">
<text x="272.4" y="55.6">5</text>
<text x="295.3" y="58.2">1</text>
<text x="125.1" y="63.2">5</text>
<text x="153.1" y="65.8">1</text>
<text x="272.4" y="60.7">3</text>
<text x="272.4" y="65.8">4</text>
<text x="295.3" y="63.2">6</text>
<text x="125.1" y="68.3">4</text>
<text x="153.1" y="70.9">2</text>
<text x="125.1" y="73.4">3</text>
<text x="284.2" y="78.1" transform="rotate(-90 284.2 78.1)">2</text>
<text x="139.4" y="85.7" transform="rotate(-90 139.4 85.7)">6</text>
<text x="74.3" y="154.7">1</text>
<text x="127.7" y="154.7">1</text>
<text x="74.3" y="159.8">2</text>
<text x="97.2" y="159.8">5</text>
<text x="127.7" y="159.8">2</text>
<text x="150.5" y="159.8">5</text>
<text x="74.3" y="164.8">3</text>
<text x="127.7" y="164.8">3</text>
<text x="86.1" y="174.6" transform="rotate(-90 86.1 174.6)">4</text>
<text x="139.4" y="174.6" transform="rotate(-90 139.4 174.6)">4</text>
</g>
<g font-size="1.4" fill="#0f0f0f">
<text x="111.7" y="63.2">PROT_VDD</text>
<text x="160" y="65.8">DSG_GATE</text>
<text x="260.7" y="60.7">RUN_UV</text>
<text x="260.7" y="65.8">RUN_OV</text>
<text x="112.7" y="68.3">PROT_VC</text>
<text x="160" y="70.8">CHARGE_GATE</text>
<text x="112.6" y="73.4">PROT_VM</text>
<text x="78.7" y="95">PROT_VDD</text>
<text x="270.8" y="102.6">RUN_UV</text>
<text x="347" y="102.6">RUN_OV</text>
<text x="116.8" y="112.8">PROT_VDD</text>
<text x="155.9" y="112.8">PROT_VC</text>
<text x="232.7" y="120.4">RUN_UV</text>
<text x="308.9" y="120.4">RUN_OV</text>
<text x="79.7" y="130.5">PROT_VC</text>
<text x="183.7" y="130.5">PROT_VM</text>
<text x="232.7" y="138.2">RUN_UV</text>
<text x="341.4" y="138.2">RUN_NPN_BASE</text>
<text x="58.7" y="154.7">DSG_SOURCE</text>
<text x="303.3" y="155.9">RUN_NPN_BASE</text>
<text x="58.7" y="159.7">DSG_SOURCE</text>
<text x="104.1" y="159.7">BMS_DRAINS</text>
<text x="157.5" y="159.7">BMS_DRAINS</text>
<text x="58.7" y="164.8">DSG_SOURCE</text>
<text x="18" y="168.6">DSG_SOURCE</text>
<text x="78.9" y="180.1">DSG_GATE</text>
<text x="129.3" y="180.1">CHARGE_GATE</text>
<text x="229.3" y="180.1">RUN_PULLDOWN</text>
<text x="354.7" y="181.3">USB_INHIBIT_B</text>
<text x="216.9" y="190.2">RUN_NPN_BASE</text>
<text x="263.3" y="190.2">USB_INHIBIT_B</text>
<text x="70" y="195.3">DSG_GATE</text>
<text x="95.2" y="195.3">DSG_SOURCE</text>
<text x="120.5" y="195.3">CHARGE_GATE</text>
<text x="175.2" y="196.6">RUN_GATE</text>
<text x="316.6" y="199.1">USB_INHIBIT_B</text>
<text x="16.9" y="214.4">RUN_SOURCES</text>
<text x="170.9" y="214.4">RUN_PULLDOWN</text>
<text x="58.4" y="223.2">RUN_GATE</text>
<text x="119.4" y="223.2">RUN_GATE</text>
<text x="20.3" y="232.1">RUN_GATE</text>
<text x="67.7" y="233.4">RUN_SOURCES</text>
<text x="128.7" y="233.4">RUN_SOURCES</text>
<text x="175.2" y="234.7">RUN_GATE</text>
<text x="171.9" y="252.5">RUN_SOURCES</text>
<text x="149.8" y="271.5">PROT_VDD</text>
</g>
<g font-size="1.4" fill="#0000c2">
<text x="15.2" y="276.8">Primary</text>
<text x="15.2" y="278.4">Q601/Q602</text>
<text x="15.2" y="280">RUN</text>
<text x="15.2" y="281.6">Raw</text>
<text x="19.2" y="281.6">B-</text>
<text x="19.4" y="280">typical</text>
<text x="22" y="276.8">protection</text>
<text x="22.5" y="281.6">returns</text>
<text x="25.1" y="278.4">are</text>
<text x="25.4" y="280">falling</text>
<text x="28.5" y="278.4">common-DRAIN</text>
<text x="28.8" y="281.6">only</text>
<text x="30.6" y="276.8">per</text>
<text x="31.2" y="280">cutoff</text>
<text x="32.9" y="281.6">to</text>
<text x="34" y="276.8">cell:</text>
<text x="35.4" y="281.6">protection/balance</text>
<text x="36.6" y="280">~6.63V,</text>
<text x="38.2" y="276.8">OV 4.25V</text>
<text x="41.4" y="278.4">NMOS.</text>
<text x="43" y="280">restart</text>
<text x="46.4" y="276.8">/</text>
<text x="47.1" y="278.4">Q603/Q604</text>
<text x="48.4" y="276.8">UV</text>
<text x="49" y="280">~6.72V,</text>
<text x="50.9" y="281.6">circuits.</text>
<text x="51.3" y="276.8">3.00V;</text>
<text x="55.4" y="280">OV cutoff</text>
<text x="57" y="278.4">are</text>
<text x="57" y="276.8">inhibit</text>
<text x="57.9" y="281.6">USB,</text>
<text x="60.4" y="278.4">common-SOURCE</text>
<text x="62.4" y="281.6">charger,</text>
<text x="62.8" y="276.8">0V-cell</text>
<text x="63.7" y="280">~8.6V.</text>
<text x="69.1" y="280">USB</text>
<text x="69.6" y="276.8">recharge.</text>
<text x="69.6" y="281.6">NTC and</text>
<text x="73.2" y="280">clamps</text>
<text x="74.8" y="278.4">PMOS;</text>
<text x="77.2" y="281.6">EEG use</text>
<text x="77.6" y="276.8">Charge/discharge</text>
<text x="79.5" y="280">RUN_BASE</text>
<text x="80.4" y="278.4">no</text>
<text x="83.3" y="278.4">body-diode</text>
<text x="84.6" y="281.6">protected</text>
<text x="88.1" y="280">independently</text>
<text x="92.1" y="276.8">overcurrent</text>
<text x="92.7" y="281.6">GND.</text>
<text x="93.1" y="278.4">bypass</text>
<text x="99.2" y="278.4">when</text>
<text x="99.5" y="280">of</text>
<text x="101.6" y="276.8">use</text>
<text x="103.9" y="278.4">OFF.</text>
<text x="105.2" y="276.8">VM and</text>
<text x="111.9" y="276.8">actual</text>
<text x="117.6" y="276.8">series</text>
<text x="123.1" y="276.8">resistance.</text>
<text x="15.2" y="283.2">Hardware</text>
<text x="23.2" y="283.2">power-off</text>
<text x="31.8" y="283.2">is</text>
<text x="34.1" y="283.2">NOT galvanic</text>
<text x="45.2" y="283.2">or</text>
<text x="47.8" y="283.2">patient</text>
<text x="54" y="283.2">isolation.</text>
<text x="62" y="283.2">Remove</text>
<text x="68.7" y="283.2">electrodes</text>
<text x="77.5" y="283.2">before</text>
<text x="83.2" y="283.2">inserting</text>
<text x="90.8" y="283.2">USB.</text>
</g>
</svg>
